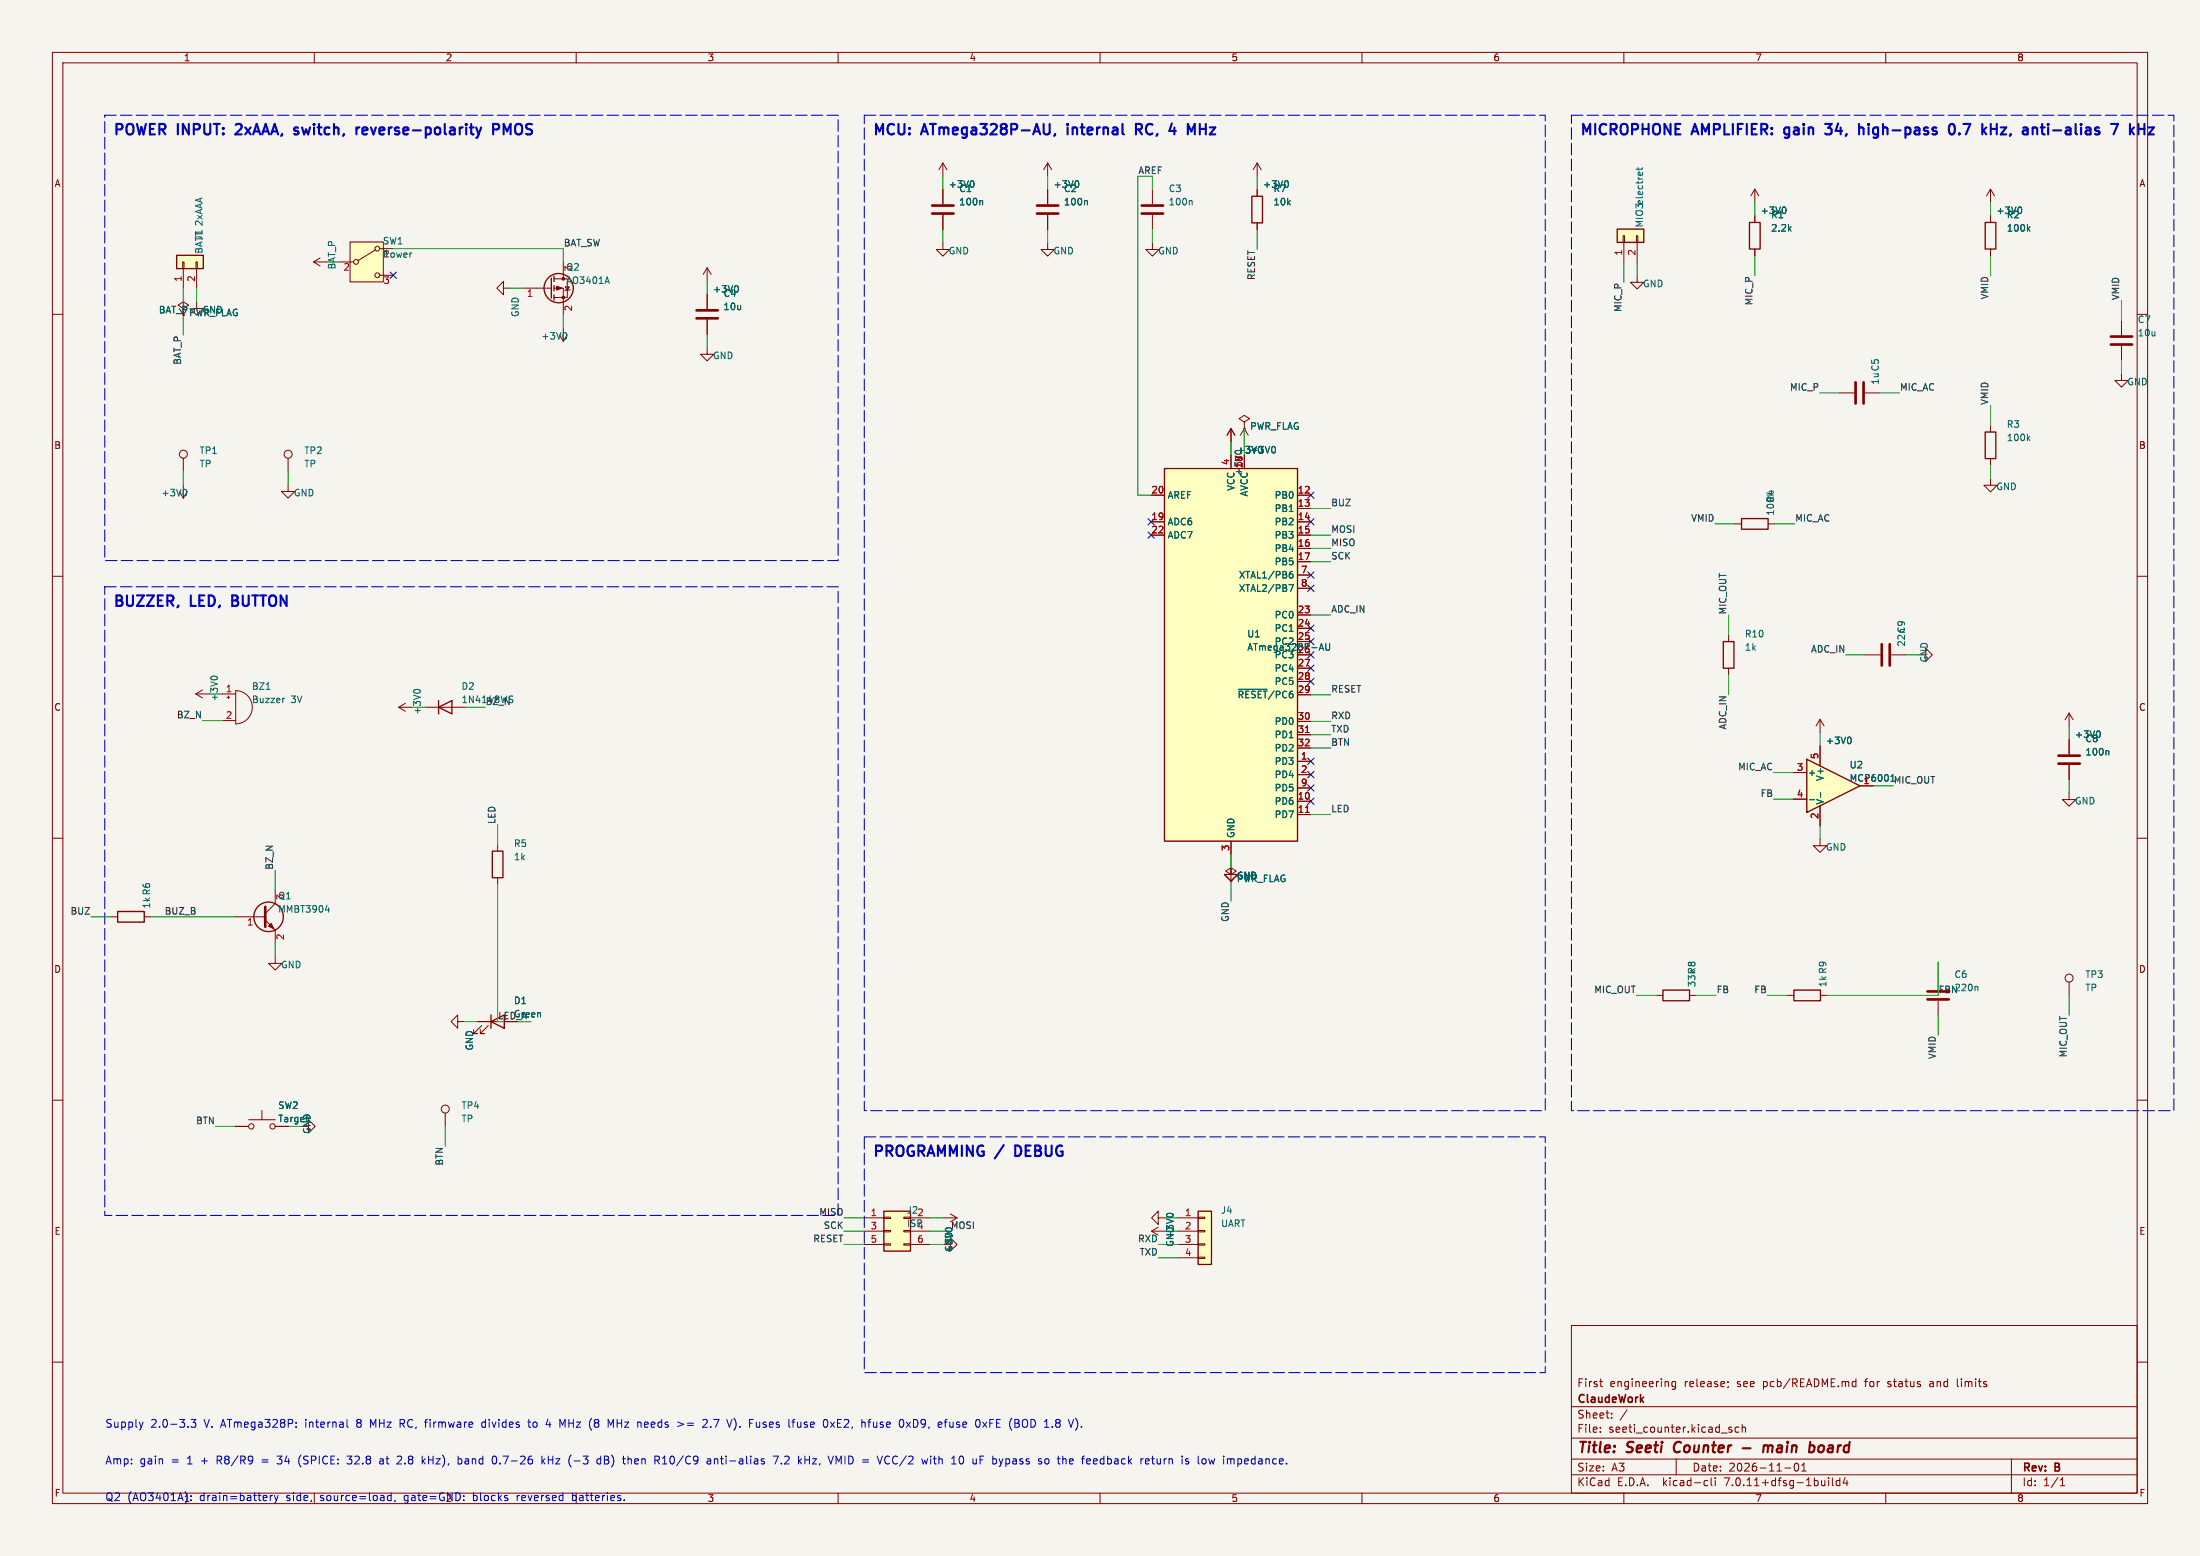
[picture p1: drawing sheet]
<svg xmlns="http://www.w3.org/2000/svg" width="420mm" height="297mm" viewBox="0 0 420 297" stroke-linecap="round" stroke-linejoin="round" font-family="sans-serif">
<path d="M0 0h420v297h-420z" fill="#f5f4ef" stroke="#f5f4ef" stroke-width=".19"/>
<g fill="none" stroke="#840000" stroke-width=".19">
<path d="M10 10h400v277h-400zM12 12h396v273h-396zM60 10v2M110 10v2M160 10v2M210 10v2M260 10v2M310 10v2M360 10v2M220 36.2v2.8M240 31.1v2.5M240 36.2v1.3"/>
<path d="M240 31.1l-.8 1.3M240 31.1l.8 1.3M335 36.1l-.8 1.3M335 36.1v2.6M335 36.1l.8 1.3M380 36.1v2.6M380 36.1l-.8 1.3M380 36.1l.8 1.3M10 60h2M34.9 50h.2v1.3h-.2zM35 57.6v2.6v-1.3l-1-.6 1-.7 1 .7-1 .6M35 51.3v3.8"/>
<path d="M37.4 50h.3v1.3h-.3zM37.5 57.6v1.3h1.3l-1.3 1.3-1.2-1.3h1.2M37.5 51.3v3.8M59.8 50h2.6M59.8 50l1.3 .8M61.1 49.2l-1.3 .8M64.9 50h2.6M66.8 46.2h6.4v7.6h-6.4zM71.7 47.7l-3.4 2M72.5 52.5h2.6M96.1 55v-1.3l-1.3 1.3 1.3 1.3v-1.3h1.3M99.9 55h5.4"/>
<path d="M105.8 55h1.7v5.1M105.8 53.2h2.5v3.6h-2.5M107.5 49.9v3.3M107.9 54.7h.8l-.4 .7zM108.8 55.3l-1 .2M180 46.3v1.3h1.3l-1.3 1.3-1.3-1.3h1.3M200 46.3v1.3h1.3l-1.3 1.3-1.3-1.3h1.3M220 46.3v1.3h1.3l-1.3 1.3-1.3-1.3h1.3M220 41v2.8M240 42.5v1.3M335 41.2v1.3M335 47.5v1.3"/>
<path d="M380 41.2v1.3M380 47.5v1.3M107.5 62.6v2.6l.8-1.3M351.2 75h2.8M356 75h2.8M405 71.4v1.2h1.3l-1.3 1.3-1.3-1.3h1.3M405 61.2v2.8M405 66v2.8M35 87.5v2.5M35 92.5v2.6l.8-1.3M55 92.5v1.3h1.3l-1.3 1.3-1.3-1.3h1.3M55 87.5v2.5"/>
<path d="M219.8 94.5h2.5M219.8 99.6h2.5M235 81.8l-.8 1.3M235 81.8v2.6M235 86.9v2.5M235 81.8l.8 1.3M237.5 80.6l1.1-.7-1.1-.6-1 .6 1 .7v1.2M237.5 81.8h.1M237.5 81.8l-.7 1.3M237.5 81.8v2.6M237.5 81.8l.8 1.3M247.7 94.5h2.5"/>
<path d="M247.7 97.1h2.5M247.7 99.6h2.5M380 91.4v1.2h1.3l-1.3 1.3-1.3-1.3h1.3M380 81.2v1.3M380 87.5v1.3M10 110h2M219.8 102.1h2.5M247.7 102.1h2.5M247.7 104.7h2.5M247.7 107.2h2.5M247.7 117.4h2.5M247.7 119.9h2.5"/>
<path d="M247.7 109.8h2.5M247.7 112.3h2.5M408 110h2M37.4 132.5l1.2 .7M37.4 132.5h2.5M38.6 131.7l-1.2 .8M42.5 132.5h2.5M42.5 137.5h2.5M43.3 133.1h.6M43.6 132.8v.5M45 131.8a3.2 3.2 0 0 1 3.2 3.2 3.2 3.2 0 0 1-3.2 3.2zM76.1 135h2.6"/>
<path d="M76.1 135l1.3 .8M77.4 134.2l-1.3 .8M81.2 135h7.6M247.7 122.5h2.5M247.7 127.5h2.5M247.7 130.1h2.5M247.7 132.6h2.5M247.7 137.7h2.5M356.2 125h2.8M361 125h2.8M395 136.1l-.8 1.3M395 136.1v2.5"/>
<path d="M395 136.1l.8 1.3M10 160h2M247.7 145.3h2.5M247.7 152.9h2.5M247.7 155.5h2.5M247.7 147.9h2.5M247.7 140.2h2.5M247.7 142.8h2.5M247.7 150.4h2.5M395 141.2v2.8M395 146v2.8M408 160h2"/>
<path d="M21.2 175h1.3M27.5 175h1.3M44.9 175h5.7M50.6 175.6l1.9 1.9v2.6M52.5 169.9v2.6l-1.9 1.9M95 161.2v1.3M95 167.5v1.3M235 165.6v1.3h1.3l-1.3 1.3-1.3-1.3h1.3l1-.6-1-.7-1 .7 1 .6v1.3M235 168.2h.1M235 160.6v2.5M347.5 160.2v1.2h1.2l-1.2 1.3-1.3-1.3h1.3M52.5 182.6v1.3h1.3l-1.3 1.3-1.2-1.3h1.2"/>
<path d="M87.4 195v-1.3l-1.3 1.3 1.3 1.3v-1.3h1.3M91.2 195h5.1M92 195.8l-1.6 1.5h.8h-.8v-.8M93.2 195.8l-1.5 1.5h.8h-.8v-.8M316.2 190h1.3M322.5 190h1.3M341.2 190h1.3M347.5 190h1.3M370 186.2v2.8M370 191v2.8M395 187.5v2.5M10 210h2"/>
<path d="M44.9 215h2.6M47.5 213.7h5M50 212v1.7M57.6 215h1.3v-1.3l1.3 1.3-1.3 1.3v-1.3M85 212.5v2.5M408 210h2M164.9 232.5h3.8M164.9 235h3.8M164.9 237.5h3.8M168.7 237.4h1.3v.3h-1.3zM168.7 234.9h1.3v.2h-1.3zM168.7 232.3h1.3v.3h-1.3z"/>
<path d="M172.5 237.4h1.3v.3h-1.3zM172.5 234.9h1.3v.2h-1.3zM173.8 232.5h3.8M173.8 235h3.8M173.8 237.5h3.8M180.2 237.5h1.2v-1.2l1.3 1.2-1.3 1.3v-1.3M180.2 232.5h2.5M181.4 231.7l1.3 .8M182.7 232.5l-1.3 .7M219.8 235h2.6M219.8 235l1.3 .8M221.1 232.5v-1.3l-1.3 1.3 1.3 1.2v-1.2h1.3"/>
<path d="M221.1 234.2l-1.3 .8M224.9 232.5h3.8M224.9 235h3.8M224.9 237.5h3.8M228.7 240h1.3v.2h-1.3zM228.7 237.4h1.3v.3h-1.3zM228.7 234.9h1.3v.2h-1.3zM228.7 232.3h1.3v.3h-1.3zM10 260h2M224.9 240.1h3.8M300 253h108v32h-108zM408 260h2"/>
<path d="M300 278.5h108M300 274.5h108M300 268.5h108M305.4 263.7h.5M305.5 273.2v.2M305.5 272.5v.1M305.7 264.6l.2 .1M307.7 270.5v.2M307.7 269.8v.1M310.6 269.1l-1.3 1.9M319.9 263.8l-.5-.1-.2 .3 .1 .6h.6M319.9 263.7v1.2l-.3 .3-.4-.1"/>
<path d="M320 278.5v3M329.9 263.8v.1M329.9 264.6l-.1 .3M330 272.7l.7 .4-.3 .3-.4-.1M330.6 272.5l-.4-.1-.2 .2M331.9 272.5l-.4-.1-.3 .3 .2 .6h.5M332.6 272.5l.2-.1 .4 .1v.9M332.6 271.9v1.5M342.7 279.4l.2-.1a.8 .8 0 0 1 .5 .7 .8 .8 0 0 1-.5 .8 1 1 0 0 1-.2-1.4zM343.9 279.7l.5-.4v1.5M353.7 263.8h.6M353.7 264.6h.6"/>
<path d="M354.3 263.2v1.5M368.4 264.2v.4M373.7 263.2v1.3l.2 .2M384 278.5v6.5M60 285v2M160 285v2M210 285v2M260 285v2M300 281.5h108M310 285v2M325.6 282.6l.4 .1M326 283.5l-.4 .1"/>
<path d="M326.7 282.1v1.3l.2 .2M327.4 282.1v.1M327.4 282.6v1M340.7 280.2h1.2M343.9 280.8h.9M349.1 282.1v.1M349.1 282.6v1M349.8 282.1v1.3l.2 .2M351.2 282.7l-.4-.1-.3 .3 .2 .6h.5M351.2 282.1v1.5M352.2 282l-.3 1.1h.9M352.6 282.6v1"/>
<path d="M360 285v2M393.3 283.6h.9M393.3 282.5l.4-.4v1.5"/>
<circle cx="68" cy="50" r=".46"/>
<circle cx="72" cy="47.5" r=".46"/>
<circle cx="72" cy="52.5" r=".46"/>
<circle cx="35" cy="86.7" r=".76"/>
<circle cx="55" cy="86.7" r=".76"/>
<circle cx="395" cy="186.7" r=".76"/>
<circle cx="48" cy="215" r=".51"/>
<circle cx="52" cy="215" r=".51"/>
<circle cx="85" cy="211.7" r=".76"/>
</g>
<path d="M319.8 275.5a1.26 1.26 0 0 0 0 1.6M332.7 276.4h1.5M336.7 276.1a.49 .49 0 0 1 .9 .1M336.7 275.9l-.1 1.3M337.6 276.2l-.2 1M338.3 276a.51 .51 0 0 0-.7 .2M347.9 275.9a.62 .62 0 0 0-.7 .4v.7a.52 .52 0 0 0 .7 .1" fill="none" stroke="#840000" stroke-width=".4"/>
<g fill="#ffffc2" stroke="#ffffc2" stroke-width=".19">
<path d="M66.8 46.2h6.4v7.6h-6.4z"/>
<path d="M168.7 231.2h5.1v7.6h-5.1z"/>
<path d="M33.7 48.7h5.1v2.6h-5.1z"/>
<path d="M228.7 231.2h2.6v10.2h-2.6z"/>
<path d="M222.3 89.4h25.4v71.2h-25.4z"/>
</g>
<g fill="none" stroke="#840000" stroke-width=".25">
<path d="M239 37.5h2v5h-2zM33.7 48.7h5.1v2.6h-5.1zM105.3 53.1v3.8M105.8 52.7v1M105.8 54.5v1M105.8 56.3v1M334 42.5h2v5h-2zM379 42.5h2v5h-2zM222.3 89.4h25.4v71.2h-25.4zM379 82.5h2v5h-2zM83.7 135l2.6-1.3v2.6zM83.7 133.7v2.6"/>
<path d="M22.5 174h5v2h-5zM94 162.5h2v5h-2zM93.7 195l2.6-1.3v2.6zM93.7 193.7v2.6M317.5 189h5v2h-5zM342.5 189h5v2h-5zM168.7 231.2h5.1v7.6h-5.1zM228.7 231.2h2.6v10.2h-2.6z"/>
<circle cx="106.7" cy="55" r="2.79"/>
<circle cx="51.3" cy="175" r="2.82"/>
</g>
<g fill="none" stroke="#006464" stroke-width=".19">
<path d="M227.4 38.3l.2 .2v.6M245.6 34.5l.3 .5-.1 .6M340.6 39.5a.79 .79 0 0 1 0 1.3M385.6 39.5a.84 .84 0 0 1 .2 1.2M115.9 52.8l.4 1.3M387.2 43.6l.3 .5M387.5 43.3l-.5 .5M107.9 63.5a.79 .79 0 0 1 0 1.2M35.3 93.4a.79 .79 0 0 1 0 1.3M243.2 85.2a.79 .79 0 0 1 0 1.3M387.2 83.6l.3 .5M387.5 83.3l-.5 .5"/>
<path d="M246.1 111.6h.8l-.5 1.3M246.2 109.7l.4-.1 .2 .2-.1 .5h-.3l-.2-.1M246.7 109.1h-.3l-.2 .3M40.2 129.4a.79 .79 0 0 1 1.3 0M50.8 131.6h.8M54.3 133.3h-.2M79 131.9a.79 .79 0 0 1 1.2 0M97.4 133.5l.4 .1 .1 .3-.2 .2h-.3M97.4 132.8l.5 .1M236.4 131.6h5.5M252 123.8h.6M252.3 122.8l.4 1.3"/>
<path d="M253.1 122.8v1.1l.3 .2h.3l.1-.2v-1.1M400.6 139.5a.85 .85 0 0 1 .2 1.2M402.4 143.3l.2 .2v.6M62.1 173.7h.8M62.7 173.3v.8M377.4 188.3l.2 .2v.6M181 234.4l-.5 .3M222.7 231.9a.79 .79 0 0 1 1.3 0"/>
</g>
<g fill="#840000" stroke="#840000" stroke-width=".19">
<path d="M106.3 54.6l1 .4-1 .4z"/>
<path d="M51.3 176.8l.5-.5 .5 1z"/>
<circle cx="107.5" cy="56.8" r=".25"/>
<circle cx="107.5" cy="53.2" r=".25"/>
</g>
<g fill="none" stroke="#840000" stroke-width=".51">
<path d="M218 39.2h4M218 40.8h4M354.2 73v4M355.8 73v4M403 65.8h4M403 64.2h4M359.2 123v4M360.8 123v4M393 145.8h4M393 144.2h4M50.6 173.1v3.8M368 190.8h4"/>
<path d="M368 189.2h4"/>
</g>
<path d="M249.2 139.8h.7M249.2 155.1h.7" fill="none" stroke="#a90000" stroke-width=".19"/>
<path d="M344.9 144.9l10.2 5.1-10.2 5.1z" fill="#ffffc2"/>
<path d="M308.7 43.7h5.1v2.6h-5.1zM332.5 99h5v2h-5zM329 122.5h2v5h-2zM344.9 144.9l10.2 5.1-10.2 5.1z" fill="none" stroke="#840000" stroke-width=".25"/>
<g fill="none" stroke="#840000" stroke-width=".19">
<path d="M180 31.1l-.8 1.3M180 31.1v2.5M180 36.2v2.8M180 31.1l.8 1.3M200 31.1l-.8 1.3M200 31.1v2.5M200 36.2v2.8M200 31.1l.8 1.3M240 36.2v1.3M135 51.1v2.5M135 56.2v2.8M135 51.1l-.8 1.3"/>
<path d="M135 51.1l.8 1.3M180 41v2.8M200 41v2.8M240 42.5v1.3M309.9 45h.2v1.3h-.2zM310 46.3v3.8M312.4 45h.3v1.3h-.3zM312.5 52.6v1.3h1.3l-1.3 1.3-1.2-1.3h1.2M312.5 46.3v3.8M335 41.2v1.3M335 47.5v1.3M380 41.2v1.3"/>
<path d="M380 47.5v1.3M135 66.3v1.3h1.3l-1.3 1.3-1.3-1.3h1.3M135 61v2.8M219.8 94.5h2.5M219.8 99.6h2.5M235 86.9v2.5M237.5 81.8h.1M247.7 94.5h2.5M247.7 97.1h2.5M247.7 99.6h2.5M219.8 102.1h2.5M247.7 102.1h2.5"/>
<path d="M247.7 104.7h2.5M247.7 107.2h2.5M247.7 117.4h2.5M247.7 119.9h2.5M247.7 109.8h2.5M247.7 112.3h2.5M331.2 100h1.3M337.5 100h1.3M247.7 122.5h2.5M247.7 127.5h2.5M247.7 130.1h2.5M247.7 132.6h2.5"/>
<path d="M247.7 137.7h2.5M330 121.2v1.3M330 127.5v1.3M347.5 137.3v2.5M347.5 137.3l-.8 1.3M347.5 137.3l.7 1.3M366.3 125h1.3v-1.3l1.3 1.3-1.3 1.3v-1.3M247.7 145.3h2.5M247.7 152.9h2.5M247.7 155.5h2.5M247.7 147.9h2.5M247.7 140.2h2.5"/>
<path d="M247.7 142.8h2.5M247.7 150.4h2.5M342.4 147.5h2.5M342.4 152.5h2.5M347.5 142.4v3.8M347.5 153.8v3.8M395 151.3v1.3h1.3l-1.3 1.3-1.3-1.3h1.3M395 141.2v2.8M395 146v2.8M235 168.2h.1M235 160.6v2.5M91.2 195h2.5"/>
<path d="M44.9 215h2.6"/>
</g>
<g fill="none" stroke="#006464" stroke-width=".19">
<path d="M185.6 34.5a.79 .79 0 0 1 0 1.3M187.4 38.3l.2 .2v.6M205.6 34.5a.85 .85 0 0 1 .2 1.2M207.4 38.3l.2 .2v.6M245.6 34.5l.3 .5-.1 .6M312.7 32v.5M313.6 32l-.2 .3h-1.1M340.6 39.5a.79 .79 0 0 1 0 1.3M385.6 39.5a.84 .84 0 0 1 .2 1.2M140.6 54.5l.3 .5-.1 .6M387.2 43.6l.3 .5M387.5 43.3l-.5 .5"/>
<path d="M243.2 85.2a.79 .79 0 0 1 0 1.3M246.1 111.6h.8l-.5 1.3M246.2 109.7l.4-.1 .2 .2-.1 .5h-.3l-.2-.1M246.7 109.1h-.3l-.2 .3M236.4 131.6h5.5M252 123.8h.6M252.3 122.8l.4 1.3M253.1 122.8v1.1l.3 .2h.3l.1-.2v-1.1M400.6 139.5a.85 .85 0 0 1 .2 1.2M345.5 152.6h.9M347.6 151.2v1M353.1 140.7a.79 .79 0 0 1 0 1.3"/>
<path d="M402.4 143.3l.2 .2v.6M181 234.4l-.5 .3M222.7 231.9a.79 .79 0 0 1 1.3 0"/>
</g>
<path d="M178 39.2h4M198 39.2h4M133 59.2h4M178 40.8h4M198 40.8h4M133 60.8h4" fill="none" stroke="#840000" stroke-width=".51"/>
<path d="M308.7 43.7h5.1v2.6h-5.1z" fill="#ffffc2" stroke="#ffffc2" stroke-width=".19"/>
<g fill="none" stroke="#0000c2" stroke-width=".4">
<path d="M45.1 23.7l-.1 .1M46 24.5l-1.1 1.2h1.2M56.4 25l.5 .1 .1 .3-.3 .3h-.4M56.4 24.3l.5 .1M68.6 24.3l-.4 .1-.2 .3M69.9 24.3h-.4l-.3 .3 .1 1 .6 .1M70.1 24.8l-.9 .2M94.1 24.7h.8a.54 .54 0 0 0 .4-.5 .54 .54 0 0 0-.4-.5h-.8v2M96.8 25.1l-.7-1.4v2M200.4 23.7v1.6l-.4 .4M201.4 25.6l-.2 .3M203.8 23.7v.1"/>
<path d="M203.8 24.3v1.4M203.8 23.7h.1l-.1 .1M217.3 24.7l.7 1M217.8 23.7h-.9v2M217.8 24.6l-.9 .1M223.2 25h1.3M224.2 24.3v1.4M229 24.6h1.2M229 23.7v2M340.7 24.5l-.1 .2 .1 .8M348.4 25.5l.3 .2 .8-.1M348.4 23.7h1.3l-.7 .7 .5 .1"/>
<path d="M354.9 24.5a.49 .49 0 0 1 .9 .1v1.1M372.3 23.7a.48 .48 0 0 1 .8 .3 1.03 1.03 0 0 1-.6 1.7 1.33 1.33 0 0 1-.2-2zM374 25.5l.1 .1-.1 .1M374 25.5v.2M380 24.6h1.2M381.2 23.7v2M389.6 24.3h.7M389.9 23.7v1.7l.1 .2 .3 .1M403 23.7h1.3l-.8 2M406.6 23.7v2M406.8 24.9l.6 .8M407.4 24.3l-.8 .8"/>
<path d="M44.3 114.6h.7M45 113.7h-.7v2h.8M194.3 218.7h-.5v2h.5"/>
</g>
<g fill="none" stroke="#0000c2" stroke-width=".19">
<path d="M27.3 271.4l-.3 1M35.9 272.3v.1M36.5 270.9h.9l-.5 .6 .4 .2v.6l-.2 .1-.6-.1M52.9 277.9h.9M52.9 279.3l.2 .1M56.5 272.3v.1M56.5 271.5v.2M57.2 278l-.2 .7 .2 1M66.2 270.9v1.3l.3 .2M66.2 277.9h1l-.5 .6h.2M66.2 279.3l.7 .1M72.5 278.5h.6"/>
<path d="M73 278.9h-.3a.29 .29 0 0 0-.3 .3 .29 .29 0 0 0 .3 .2h.3M76 277.9l.5 .1M76.4 271.7h.6M76.6 278.6l-.9 .8h1M77 270.9h-.6v1.5M80.7 278.9l.5 .5M81.2 278.4l-.6 .6M87.5 278.5l.4-.1 .3 .3-.2 .7h-.5M87.5 277.9v1.5M92.5 271.4l-.4 .1-.1 .2v.6l.5 .1M94.2 278l.1-.1a.8 .8 0 0 1 .5 .8 .8 .8 0 0 1-.5 .7h-.1M100.7 271.4h.6"/>
<path d="M101 270.9v1.3l.3 .2M103.5 277.9v1.5M103.6 278.9l.4 .5M104 278.4l-.5 .6M104.6 270.9l-.4 1h1M104.7 277.9v1.5M104.7 278.7h.8M107.9 270.9l-.5 1.1M109.6 278.9h1.1M113.5 271.1v.3M113.5 271.7v.6M114.7 278.5l-.5-.1-.2 .3 .1 .7h.6"/>
<path d="M114.7 277.9v1.5M115.4 278.7h.5M115.9 277.9h-.5v1.5h.6M116.6 272l.5-1.1v1.5M120 278.5h.5v.9M123.1 271.5v.9M123.7 271.8l-.7 .1M126.5 279.4h.8M126.5 278.4l.4-.5v1.5M129.4 271.4l1.1 .5-1.1 .4M134.2 271l.5-.1 .3 .2v.3l-.9 1h.9M135.2 278.4h.3l.2 .3v.7"/>
<path d="M135.7 272.3v.1M135.7 279.4h-.5M135.7 278.8l-.5 .1M136.4 278.6l.2-.2 .4 .1v.9M136.4 278.4v1M140.1 270.7a1.72 1.72 0 0 1 0 2.3M145 272.3l-.2 .1h-.3M145 271.4v1M147.6 277.9h1l-.6 1.5M149.2 279.3v.1M150 277.9l-.2 .2M150.6 278.6l-.9 .8h1"/>
<path d="M152.2 271.4l.1 1h.5M153.7 278.7h.8M154.5 277.9v1.5M158.5 271.4l.8 1M159.3 271.4l-.8 1M160.1 279l.5-1.1v1.5M165.7 271.4h.5M166.2 270.9l-.2 .1M166.7 271.4v.8l.3 .2M170.5 278.3v.8M173 271.4l.8 1M173.8 271.4l-.8 1"/>
<path d="M178.2 278.4h.5M178.4 277.9v1.3l.3 .2M181.3 271.4l.1 1h.5M187.6 271.4l.8 1M188.4 271.4l-.8 1M189 271.7h.5M189.7 270.9h-.7v1.5M195.2 271.9a.5 .5 0 0 0 .6 .5M195.8 270.9a.5 .5 0 0 0-.6 .5M201.8 278.4h.6M202.1 270.9l.3 .3-.3 .4 .2 .1 .1 .5-.3 .2M210.6 278.4l-.4 .1-.2 .2 .1 .6 .5 .1"/>
<path d="M220.9 278.4l.1 1h.3l.2-.1M221.5 278.4v1M228.7 277.9v1.3l.3 .2M230.1 278.5l-.4-.1-.2 .3 .1 .7h.5M237.6 279.2l.2 .2h.4M238.2 278.5l-.4-.1-.2 .3M238.3 278.8l-.7 .1M36.5 286.3v.1M36.5 285.5v.2M51.6 285.4v1M52 285.4l-.3 .1-.1 .2M52.4 285.4l.3 1"/>
<path d="M52.7 286.4l-.3 .5M53.1 285.4l-.4 1M74 286.2l.2 .2h.5M74.7 285.5l-.5-.1-.2 .3M74.7 284.9v1.5M75.5 286.4l-.2 .3M98.7 285.4v1M98.9 285.5l-.2 .2M109.3 286.4h.4M109.3 284.9v1.5M109.7 285.4l-.4 .1"/>
</g>
<path d="M20 22h140v85h-140v-85M165 22h130v190h-130v-190M300 22h115v190h-115v-190M20 112h140v120h-140v-120M165 217h130v45h-130v-45" fill="none" stroke="#0000c2" stroke-width=".2" stroke-dasharray="2.2 .8"/>
<g fill="none" stroke="#009600" stroke-width=".19">
<path d="M180 33.6v2.6M200 33.6v2.6M217.2 33.6v60.9h2.6M220 33.6v2.6M240 33.6v2.6M335 38.7v2.5M380 38.7v2.5M35 55.1v2.5M37.5 55.1v2.5M75.1 47.5h32.4M97.4 55h2.5M107.5 47.4v2.5"/>
<path d="M135 53.6v2.6M180 43.8v2.5M200 43.8v2.5M220 43.8v2.5M240 43.8v3.8M310 50.1v3.8M312.5 50.1v2.5M335 48.8v3.8M380 48.8v3.8M405 57.4v3.8M35 60.2v3.8M107.5 60.1v2.5"/>
<path d="M135 63.8v2.5M347.4 75h3.8M358.8 75h3.8M380 77.4v3.8M405 68.8v2.6M35 90v2.5M55 90v2.5M235 84.4v2.5M237.5 81.8v5.1M250.2 97.1h3.9M380 88.8v2.6M250.2 107.2h3.9"/>
<path d="M250.2 117.4h3.9M250.2 104.7h3.9M250.2 102.1h3.9M327.4 100h3.8M330 117.4v3.8M338.8 100h3.8M38.6 137.5h3.9M39.9 132.5h2.6M78.7 135h2.5M88.8 135h3.8M250.2 137.7h3.9M250.2 132.6h3.9"/>
<path d="M330 128.8v3.8M347.5 139.8v2.6M352.4 125h3.8M363.8 125h2.5M395 138.6v2.6M95 157.4v3.8M250.2 140.2h3.9M250.2 155.5h3.9M250.2 142.8h3.9M338.6 147.5h3.8M338.6 152.5h3.8M347.5 157.6v2.6"/>
<path d="M357.6 150h3.8M395 148.8v2.5M17.4 175h3.8M28.8 175h16.1M52.5 166.1v3.8M95 168.8v26.2h6.4M235 163.1v2.5M235 168.2v3.8M52.5 180.1v2.5M88.7 195h2.5M312.4 190h3.8M323.8 190h3.8"/>
<path d="M337.4 190h3.8M370 183.6v6.4h-21.2M370 193.8v3.8M395 190v3.8M41.1 215h3.8M85 215v3.8M161.1 237.5h3.8M161.1 232.5h3.8M161.1 235h3.8M177.6 237.5h2.6M177.6 232.5h2.6M177.6 235h3.8"/>
<path d="M221.1 237.5h3.8M222.4 232.5h2.5M222.4 235h2.5M221.1 240.1h3.8"/>
</g>
<g fill="none" stroke="#000084" stroke-width=".19">
<path d="M74.5 51.9l1.2 1.2M75.7 51.9l-1.2 1.2M219.2 99l1.2 1.2M220.4 99l-1.2 1.2M249.6 99l1.2 1.2M249.6 93.9l1.2 1.2M250.8 99l-1.2 1.2M250.8 93.9l-1.2 1.2M219.2 101.5l1.2 1.2M220.4 101.5l-1.2 1.2M249.6 119.3l1.2 1.2M249.6 109.2l1.2 1.2"/>
<path d="M249.6 111.7l1.2 1.2M250.8 119.3l-1.2 1.2M250.8 109.2l-1.2 1.2M250.8 111.7l-1.2 1.2M249.6 126.9l1.2 1.2M249.6 124.4l1.2 1.2M249.6 121.9l1.2 1.2M249.6 129.5l1.2 1.2M250.8 126.9l-1.2 1.2M250.8 124.4l-1.2 1.2M250.8 121.9l-1.2 1.2M250.8 129.5l-1.2 1.2"/>
<path d="M249.6 152.3l1.2 1.2M249.6 144.7l1.2 1.2M249.6 147.3l1.2 1.2M249.6 149.8l1.2 1.2M250.8 152.3l-1.2 1.2M250.8 144.7l-1.2 1.2M250.8 147.3l-1.2 1.2M250.8 149.8l-1.2 1.2"/>
</g>
<path d="M249.2 139.8h.7M249.2 155.1h.7" fill="none" stroke="#a90000" stroke-width=".19"/>
<g font-size="2.8" fill="#0000c2">
<text x="21.5" y="26.3">POWER</text>
<text x="34" y="26.3">INPUT:</text>
<text x="46" y="26.3">2xAAA,</text>
<text x="57.9" y="26.3">switch,</text>
<text x="70.5" y="26.3">reverse-polarity</text>
<text x="97.4" y="26.3">PMOS</text>
<text x="166.5" y="26.3">MCU:</text>
<text x="176.2" y="26.3">ATmega328P-AU,</text>
<text x="204.7" y="26.3">internal</text>
<text x="218.5" y="26.3">RC,</text>
<text x="225.8" y="26.3">4</text>
<text x="230" y="26.3">MHz</text>
<text x="301.5" y="26.3">MICROPHONE</text>
<text x="323.3" y="26.3">AMPLIFIER:</text>
<text x="341.6" y="26.3">gain</text>
<text x="350.3" y="26.3">34,</text>
<text x="357.4" y="26.3">high-pass</text>
<text x="375.4" y="26.3">0.7</text>
<text x="382.5" y="26.3">kHz,</text>
<text x="391.1" y="26.3">anti-alias</text>
<text x="408.9" y="26.3">7</text>
<text x="21.5" y="116.4">BUZZER,</text>
<text x="36.5" y="116.4">LED,</text>
<text x="45.2" y="116.4">BUTTON</text>
<text x="166.5" y="221.4">PROGRAMMING /</text>
<text x="194.7" y="221.4">DEBUG</text>
</g>
<g font-size="2.8" fill="#840000">
<text x="301" y="277.9">Title:</text>
<text x="310.6" y="277.9">Seeti</text>
<text x="320.4" y="277.9">Counter</text>
<text x="339" y="277.9">main</text>
<text x="348.6" y="277.9">board</text>
</g>
<g font-size="2.1" fill="#840000">
<text x="301" y="268.2">ClaudeWork</text>
<text x="301" y="265">First</text>
<text x="307.3" y="265">engineering</text>
<text x="321.6" y="265">release;</text>
<text x="331.7" y="265">see</text>
<text x="336.8" y="265">pcb/README.md</text>
<text x="356.5" y="265">for</text>
<text x="360.9" y="265">status</text>
<text x="369.1" y="265">and</text>
<text x="374.5" y="265">limits</text>
<text x="301" y="273.7">File:</text>
<text x="301" y="271">Sheet:</text>
<text x="307.1" y="273.7">seeti_counter.kicad_sch</text>
<text x="301" y="281.1">Size:</text>
<text x="307.6" y="281.1">A3</text>
<text x="323" y="281.1">Date:</text>
<text x="330" y="281.1">2026-11-01</text>
<text x="386" y="281.3">Rev:</text>
<text x="392.4" y="281.3">B</text>
<text x="301" y="283.9">KiCad</text>
<text x="308.7" y="283.9">E.D.A.</text>
<text x="317.6" y="283.9">kicad-cli</text>
<text x="329.5" y="283.9">7.0.11+dfsg-1build4</text>
<text x="386" y="283.9">Id:</text>
<text x="390.1" y="283.9">1/1</text>
</g>
<g font-size="2.1" fill="#0000c2">
<text x="20" y="272.7">Supply</text>
<text x="28.7" y="272.7">2.0-3.3</text>
<text x="39" y="272.7">V. ATmega328P:</text>
<text x="58.6" y="272.7">internal</text>
<text x="68.5" y="272.7">8</text>
<text x="71.2" y="272.7">MHz</text>
<text x="77" y="272.7">RC, firmware</text>
<text x="93" y="272.7">divides</text>
<text x="102.1" y="272.7">to</text>
<text x="105.6" y="272.7">4</text>
<text x="108.3" y="272.7">MHz</text>
<text x="114.1" y="272.7">(8</text>
<text x="117.8" y="272.7">MHz</text>
<text x="123.6" y="272.7">needs</text>
<text x="131.4" y="272.7">&gt;=</text>
<text x="136.5" y="272.7">2.7</text>
<text x="141.3" y="272.7">V).</text>
<text x="145.6" y="272.7">Fuses</text>
<text x="153.3" y="272.7">lfuse</text>
<text x="160.1" y="272.7">0xE2,</text>
<text x="167.5" y="272.7">hfuse</text>
<text x="174.9" y="272.7">0xD9,</text>
<text x="182.5" y="272.7">efuse</text>
<text x="189.8" y="272.7">0xFE</text>
<text x="196.4" y="272.7">(BOD</text>
<text x="203.2" y="272.7">1.8</text>
<text x="20" y="279.7">Amp:</text>
<text x="26.7" y="279.7">gain</text>
<text x="32.7" y="279.7">=</text>
<text x="35.9" y="279.7">1</text>
<text x="38.6" y="279.7">+</text>
<text x="41.8" y="279.7">R8/R9</text>
<text x="50.5" y="279.7">=</text>
<text x="53.7" y="279.7">34</text>
<text x="57.8" y="279.7">(SPICE:</text>
<text x="67.3" y="279.7">32.8</text>
<text x="73.6" y="279.7">at</text>
<text x="77.2" y="279.7">2.8</text>
<text x="82" y="279.7">kHz),</text>
<text x="89" y="279.7">band</text>
<text x="95.8" y="279.7">0.7-26</text>
<text x="105.4" y="279.7">kHz</text>
<text x="110.7" y="279.7">(-3</text>
<text x="116.2" y="279.7">dB)</text>
<text x="121.4" y="279.7">then</text>
<text x="127.6" y="279.7">R10/C9</text>
<text x="137.7" y="279.7">anti-alias</text>
<text x="150.6" y="279.7">7.2</text>
<text x="155.5" y="279.7">kHz,</text>
<text x="161.5" y="279.7">VMID =</text>
<text x="171.1" y="279.7">VCC/2</text>
<text x="179.7" y="279.7">with</text>
<text x="185.5" y="279.7">10</text>
<text x="189.7" y="279.7">uF</text>
<text x="193.6" y="279.7">bypass</text>
<text x="202.6" y="279.7">so</text>
<text x="206.4" y="279.7">the</text>
<text x="211.2" y="279.7">feedback</text>
<text x="222.5" y="279.7">return</text>
<text x="230.6" y="279.7">is</text>
<text x="233.8" y="279.7">low</text>
<text x="238.8" y="279.7">impedance.</text>
<text x="20" y="286.7">Q2</text>
<text x="24.3" y="286.7">(AO3401A):</text>
<text x="38.2" y="286.7">drain=battery</text>
<text x="54.8" y="286.7">side,</text>
<text x="61.4" y="286.7">source=load,</text>
<text x="77.6" y="286.7">gate=GND:</text>
<text x="90.9" y="286.7">blocks</text>
<text x="99.4" y="286.7">reversed</text>
<text x="110.1" y="286.7">batteries.</text>
</g>
<g font-size="1.8" fill="#840000">
<text x="35" y="11.9">1</text>
<text x="85" y="11.9">2</text>
<text x="135" y="11.9">3</text>
<text x="185" y="11.9">4</text>
<text x="235" y="11.9">5</text>
<text x="285" y="11.9">6</text>
<text x="335" y="11.9">7</text>
<text x="385" y="11.9">8</text>
<text x="10.3" y="35.9">A</text>
<text x="408.3" y="35.9">A</text>
<text x="10.3" y="85.9">B</text>
<text x="408.2" y="85.9">B</text>
<text x="238" y="124.4">ATmega328P-AU</text>
<text x="10.3" y="135.9">C</text>
<text x="408.2" y="135.9">C</text>
<text x="353" y="149.4">MCP6001</text>
<text x="10.3" y="185.9">D</text>
<text x="408.2" y="185.9">D</text>
<text x="95" y="194.7">LED_A</text>
<text x="53" y="214.4">Target</text>
<text x="10.3" y="235.9">E</text>
<text x="408.3" y="235.9">E</text>
<text x="10.3" y="285.9">F</text>
<text x="135" y="286.9">3</text>
<text x="185" y="286.9">4</text>
<text x="235" y="286.9">5</text>
<text x="285" y="286.9">6</text>
<text x="335" y="286.9">7</text>
<text x="385" y="286.9">8</text>
<text x="408.3" y="285.9">F</text>
</g>
<g font-size="1.8" fill="#009600">
<text x="217.2" y="33.3">AREF</text>
<text x="107.5" y="47.1">BAT_SW</text>
<text x="64.2" y="51.5" transform="rotate(-90 64.2 51.5)">BAT_P</text>
</g>
<g font-size="1.8" fill="#006464">
<text x="181" y="36.1">+3V0</text>
<text x="183" y="36.9">C1</text>
<text x="183" y="39.4">100n</text>
<text x="201" y="36.1">+3V0</text>
<text x="203" y="36.9">C2</text>
<text x="203" y="39.4">100n</text>
<text x="223" y="36.9">C3</text>
<text x="223" y="39.4">100n</text>
<text x="241" y="36.1">+3V0</text>
<text x="243" y="36.9">R7</text>
<text x="243" y="39.4">10k</text>
<text x="336" y="41.1">+3V0</text>
<text x="338" y="41.9">R1</text>
<text x="381" y="41.1">+3V0</text>
<text x="383" y="41.9">R2</text>
<text x="38.9" y="46" transform="rotate(-90 38.9 46)">J1</text>
<text x="73" y="46.9">SW1</text>
<text x="313.9" y="43.5" transform="rotate(-90 313.9 43.5)">MICJ3electret</text>
<text x="338" y="44.4">2.2k</text>
<text x="383" y="44.4">100k</text>
<text x="38.9" y="48.5" transform="rotate(-90 38.9 48.5)">BATT 2xAAA</text>
<text x="73" y="49.4">Power</text>
<text x="73.1" y="49.4">1</text>
<text x="108" y="51.9">Q2</text>
<text x="109.5" y="51.9" transform="rotate(-90 109.5 51.9)">3</text>
<text x="181" y="48.8">GND</text>
<text x="201" y="48.8">GND</text>
<text x="221" y="48.8">GND</text>
<text x="108" y="54.4">AO3401A</text>
<text x="136" y="56.1">+3V0</text>
<text x="138" y="56.9">C4</text>
<text x="138" y="59.4">10u</text>
<text x="313.6" y="55">GND</text>
<text x="30.2" y="60">BAT_P</text>
<text x="36" y="60.6">PWR_FLAG</text>
<text x="38.5" y="60">GND</text>
<text x="99.2" y="60.6" transform="rotate(-90 99.2 60.6)">GND</text>
<text x="103.2" y="65">+3V0</text>
<text x="408" y="61.9">C7</text>
<text x="408" y="64.4">10u</text>
<text x="136" y="68.8">GND</text>
<text x="358.9" y="73.5" transform="rotate(-90 358.9 73.5)">1u C5</text>
<text x="406" y="73.8">GND</text>
<text x="238.5" y="82.2">PWR_FLAG</text>
<text x="383" y="81.9">R3</text>
<text x="38" y="86.9">TP1</text>
<text x="38" y="89.4">TP</text>
<text x="58" y="86.9">TP2</text>
<text x="58" y="89.4">TP</text>
<text x="236" y="86.8">+3V0</text>
<text x="238.5" y="86.8">+3V0</text>
<text x="383" y="84.4">100k</text>
<text x="30.7" y="94.9">+3V0</text>
<text x="56" y="94.9">GND</text>
<text x="222.8" y="95.4">AREF</text>
<text x="235.9" y="93.8" transform="rotate(-90 235.9 93.8)">VCC</text>
<text x="237.2" y="90.9" transform="rotate(-90 237.2 90.9)">+3V0</text>
<text x="238.4" y="94.9" transform="rotate(-90 238.4 94.9)">AVCC</text>
<text x="243.2" y="95.4">PB0</text>
<text x="338.9" y="96" transform="rotate(-90 338.9 96)">R4</text>
<text x="381" y="93.8">GND</text>
<text x="222.8" y="100.5">ADC6</text>
<text x="243.2" y="97.9">PB1</text>
<text x="243.2" y="100.5">PB2</text>
<text x="338.9" y="98.5" transform="rotate(-90 338.9 98.5)">100k</text>
<text x="222.8" y="103">ADC7</text>
<text x="243.2" y="103">PB3</text>
<text x="243.2" y="105.5">PB4</text>
<text x="236.4" y="110.6">XTAL1/PB6</text>
<text x="236.4" y="113.2">XTAL2/PB7</text>
<text x="243.2" y="108.1">PB5</text>
<text x="243.2" y="118.2">PC0</text>
<text x="238" y="121.9">U1</text>
<text x="243.2" y="120.8">PC1</text>
<text x="243.2" y="123.3">PC2</text>
<text x="243.2" y="125.9">PC3</text>
<text x="333" y="121.9">R10</text>
<text x="333" y="124.4">1k</text>
<text x="363.9" y="123.5" transform="rotate(-90 363.9 123.5)">22nC9</text>
<text x="48" y="131.9">BZ1</text>
<text x="88" y="131.9">D2</text>
<text x="243.2" y="128.4">PC4</text>
<text x="243.2" y="130.9">PC5</text>
<text x="368.2" y="126.5" transform="rotate(-90 368.2 126.5)">GND</text>
<text x="41.8" y="134" transform="rotate(-90 41.8 134)">+3V0</text>
<text x="48" y="134.4">Buzzer</text>
<text x="55.5" y="134.4">3V</text>
<text x="80.5" y="136.5" transform="rotate(-90 80.5 136.5)">+3V0</text>
<text x="88" y="134.4">1N4148WS</text>
<text x="236.2" y="133.5">~{RESET}/PC6</text>
<text x="243.2" y="138.6">PD0</text>
<text x="243.2" y="141.1">PD1</text>
<text x="243.2" y="143.6">PD2</text>
<text x="348.5" y="142.2">+3V0</text>
<text x="396" y="141.1">+3V0</text>
<text x="398" y="141.9">C8</text>
<text x="243.2" y="146.2">PD3</text>
<text x="243.2" y="148.7">PD4</text>
<text x="345" y="148.3">+</text>
<text x="348.3" y="149.2" transform="rotate(-90 348.3 149.2)">V+</text>
<text x="353" y="146.9">U2</text>
<text x="353" y="149.4">MCP6001 MIC_OUT</text>
<text x="398" y="144.4">100n</text>
<text x="243.2" y="153.8">PD6</text>
<text x="243.2" y="151.3">PD5</text>
<text x="348.3" y="153.7" transform="rotate(-90 348.3 153.7)">V-</text>
<text x="396" y="153.8">GND</text>
<text x="98" y="161.9">R5</text>
<text x="235.9" y="160.1" transform="rotate(-90 235.9 160.1)">GND</text>
<text x="243.2" y="156.3">PD7</text>
<text x="98" y="164.4">1k</text>
<text x="348.5" y="162.6">GND</text>
<text x="28.9" y="173.5" transform="rotate(-90 28.9 173.5)">1k R6</text>
<text x="53" y="171.9">Q1</text>
<text x="54.5" y="171.9" transform="rotate(-90 54.5 171.9)">3</text>
<text x="236" y="168.6">PWR_FLAG</text>
<text x="236" y="168">GND</text>
<text x="53" y="174.4">MMBT3904</text>
<text x="53.5" y="185">GND</text>
<text x="98" y="191.9">D1</text>
<text x="323.9" y="188.5" transform="rotate(-90 323.9 188.5)">33kR8</text>
<text x="348.9" y="188.5" transform="rotate(-90 348.9 188.5)">1k R9</text>
<text x="373" y="186.9">C6</text>
<text x="398" y="186.9">TP3</text>
<text x="398" y="189.4">TP</text>
<text x="98" y="194.4">Green</text>
<text x="90.5" y="200.6" transform="rotate(-90 90.5 200.6)">GND</text>
<text x="53" y="211.9">SW2</text>
<text x="88" y="211.9">TP4</text>
<text x="88" y="214.4">TP</text>
<text x="59.5" y="216.5" transform="rotate(-90 59.5 216.5)">GND</text>
<text x="173" y="231.9">J22</text>
<text x="233" y="231.9">J4</text>
<text x="173" y="234.4">ISP</text>
<text x="175" y="234.7">4</text>
<text x="181.4" y="234.7">MOSI</text>
<text x="182" y="239.1" transform="rotate(-90 182 239.1)">GND</text>
<text x="224.2" y="238.1" transform="rotate(-90 224.2 238.1)">GND</text>
<text x="224.2" y="236.5" transform="rotate(-90 224.2 236.5)">+3V0</text>
<text x="233" y="234.4">UART</text>
</g>
<g font-size="1.8" fill="#a90000">
<text x="34.7" y="53.9" transform="rotate(-90 34.7 53.9)">1</text>
<text x="37.3" y="53.9" transform="rotate(-90 37.3 53.9)">2</text>
<text x="65.5" y="52">2</text>
<text x="309.7" y="48.9" transform="rotate(-90 309.7 48.9)">1</text>
<text x="312.3" y="48.9" transform="rotate(-90 312.3 48.9)">2</text>
<text x="73.1" y="54.5">3</text>
<text x="100.5" y="57">1</text>
<text x="109.5" y="59.5" transform="rotate(-90 109.5 59.5)">2</text>
<text x="234.7" y="88.9" transform="rotate(-90 234.7 88.9)">4</text>
<text x="237.3" y="89.5" transform="rotate(-90 237.3 89.5)">18</text>
<text x="219.7" y="94.3">20</text>
<text x="247.7" y="94.3">12</text>
<text x="219.7" y="99.3">19</text>
<text x="219.7" y="101.9">22</text>
<text x="247.7" y="96.8">13</text>
<text x="247.7" y="99.3">14</text>
<text x="247.7" y="101.9">15</text>
<text x="247.7" y="104.4">16</text>
<text x="247.7" y="107">17</text>
<text x="248.3" y="109.5">7</text>
<text x="248.3" y="112">8</text>
<text x="247.7" y="117.1">23</text>
<text x="247.7" y="119.7">24</text>
<text x="247.7" y="122.2">25</text>
<text x="247.7" y="124.7">26</text>
<text x="247.7" y="127.3">27</text>
<text x="247.7" y="129.8">28</text>
<text x="43" y="132.2">1</text>
<text x="43" y="137.3">2</text>
<text x="247.7" y="132.4">29</text>
<text x="247.7" y="137.4">30</text>
<text x="247.7" y="140">31</text>
<text x="247.7" y="142.5">32</text>
<text x="248.3" y="145.1">1</text>
<text x="248.3" y="147.6">2</text>
<text x="342.9" y="147.2">3</text>
<text x="347.2" y="145" transform="rotate(-90 347.2 145)">5</text>
<text x="355.6" y="149.7">1</text>
<text x="247.7" y="152.7">10</text>
<text x="247.7" y="155.2">11</text>
<text x="248.3" y="150.1">9</text>
<text x="342.9" y="152.3">4</text>
<text x="347.2" y="156.4" transform="rotate(-90 347.2 156.4)">2</text>
<text x="234.7" y="162.5" transform="rotate(-90 234.7 162.5)">3</text>
<text x="47.1" y="177">1</text>
<text x="54.5" y="179.5" transform="rotate(-90 54.5 179.5)">2</text>
<text x="166.1" y="232.2">1</text>
<text x="226.1" y="232.2">1</text>
<text x="166.1" y="234.7">3</text>
<text x="166.1" y="237.3">5</text>
<text x="175" y="237.3">6</text>
<text x="226.1" y="234.7">2</text>
<text x="226.1" y="237.3">3</text>
<text x="226.1" y="239.8">4</text>
</g>
<g font-size="1.8" fill="#0f0f0f">
<text x="239.7" y="53.6" transform="rotate(-90 239.7 53.6)">RESET</text>
<text x="309.7" y="59.7" transform="rotate(-90 309.7 59.7)">MIC_P</text>
<text x="334.7" y="58.4" transform="rotate(-90 334.7 58.4)">MIC_P</text>
<text x="379.7" y="57.2" transform="rotate(-90 379.7 57.2)">VMID</text>
<text x="404.6" y="57.4" transform="rotate(-90 404.6 57.4)">VMID</text>
<text x="34.7" y="69.7" transform="rotate(-90 34.7 69.7)">BAT_P</text>
<text x="341.6" y="74.7">MIC_P</text>
<text x="362.6" y="74.7">MIC_AC</text>
<text x="379.7" y="77.4" transform="rotate(-90 379.7 77.4)">VMID</text>
<text x="254.1" y="96.7">BUZ</text>
<text x="254.1" y="101.8">MOSI</text>
<text x="322.8" y="99.7">VMID</text>
<text x="342.6" y="99.7">MIC_AC</text>
<text x="254.1" y="106.9">SCK</text>
<text x="254.1" y="104.3">MISO</text>
<text x="254.1" y="117">ADC_IN</text>
<text x="329.7" y="117.4" transform="rotate(-90 329.7 117.4)">MIC_OUT</text>
<text x="345.6" y="124.7">ADC_IN</text>
<text x="33.7" y="137.2">BZ_N</text>
<text x="92.6" y="134.7">BZ_N</text>
<text x="254.1" y="132.3">RESET</text>
<text x="254.1" y="137.4">RXD</text>
<text x="254.1" y="142.4">BTN</text>
<text x="254.1" y="139.9">TXD</text>
<text x="329.7" y="139.4" transform="rotate(-90 329.7 139.4)">ADC_IN</text>
<text x="331.7" y="147.1">MIC_AC</text>
<text x="254.1" y="155.1">LED</text>
<text x="336" y="152.2">FB</text>
<text x="94.7" y="157.4" transform="rotate(-90 94.7 157.4)">LED</text>
<text x="52.2" y="166.1" transform="rotate(-90 52.2 166.1)">BZ_N</text>
<text x="13.4" y="174.7">BUZ</text>
<text x="31.3" y="174.7">BUZ_B</text>
<text x="234.7" y="176.1" transform="rotate(-90 234.7 176.1)">GND</text>
<text x="304.3" y="189.7">MIC_OUT</text>
<text x="327.6" y="189.7">FB</text>
<text x="334.8" y="189.7">FB</text>
<text x="370" y="189.7">FBN220n</text>
<text x="369.7" y="202.2" transform="rotate(-90 369.7 202.2)">VMID</text>
<text x="394.6" y="201.9" transform="rotate(-90 394.6 201.9)">MIC_OUT</text>
<text x="37.3" y="214.7">BTN</text>
<text x="84.7" y="222.6" transform="rotate(-90 84.7 222.6)">BTN</text>
<text x="156.3" y="232.1">MISO</text>
<text x="155.2" y="237.2">RESET</text>
<text x="157.2" y="234.7">SCK</text>
<text x="217.2" y="237.2">RXD</text>
<text x="217.5" y="239.7">TXD</text>
</g>
<g font-size="1.8" fill="#0000c2">
<text x="35" y="286.9">1</text>
<text x="85" y="286.9">2</text>
</g>
</svg>
